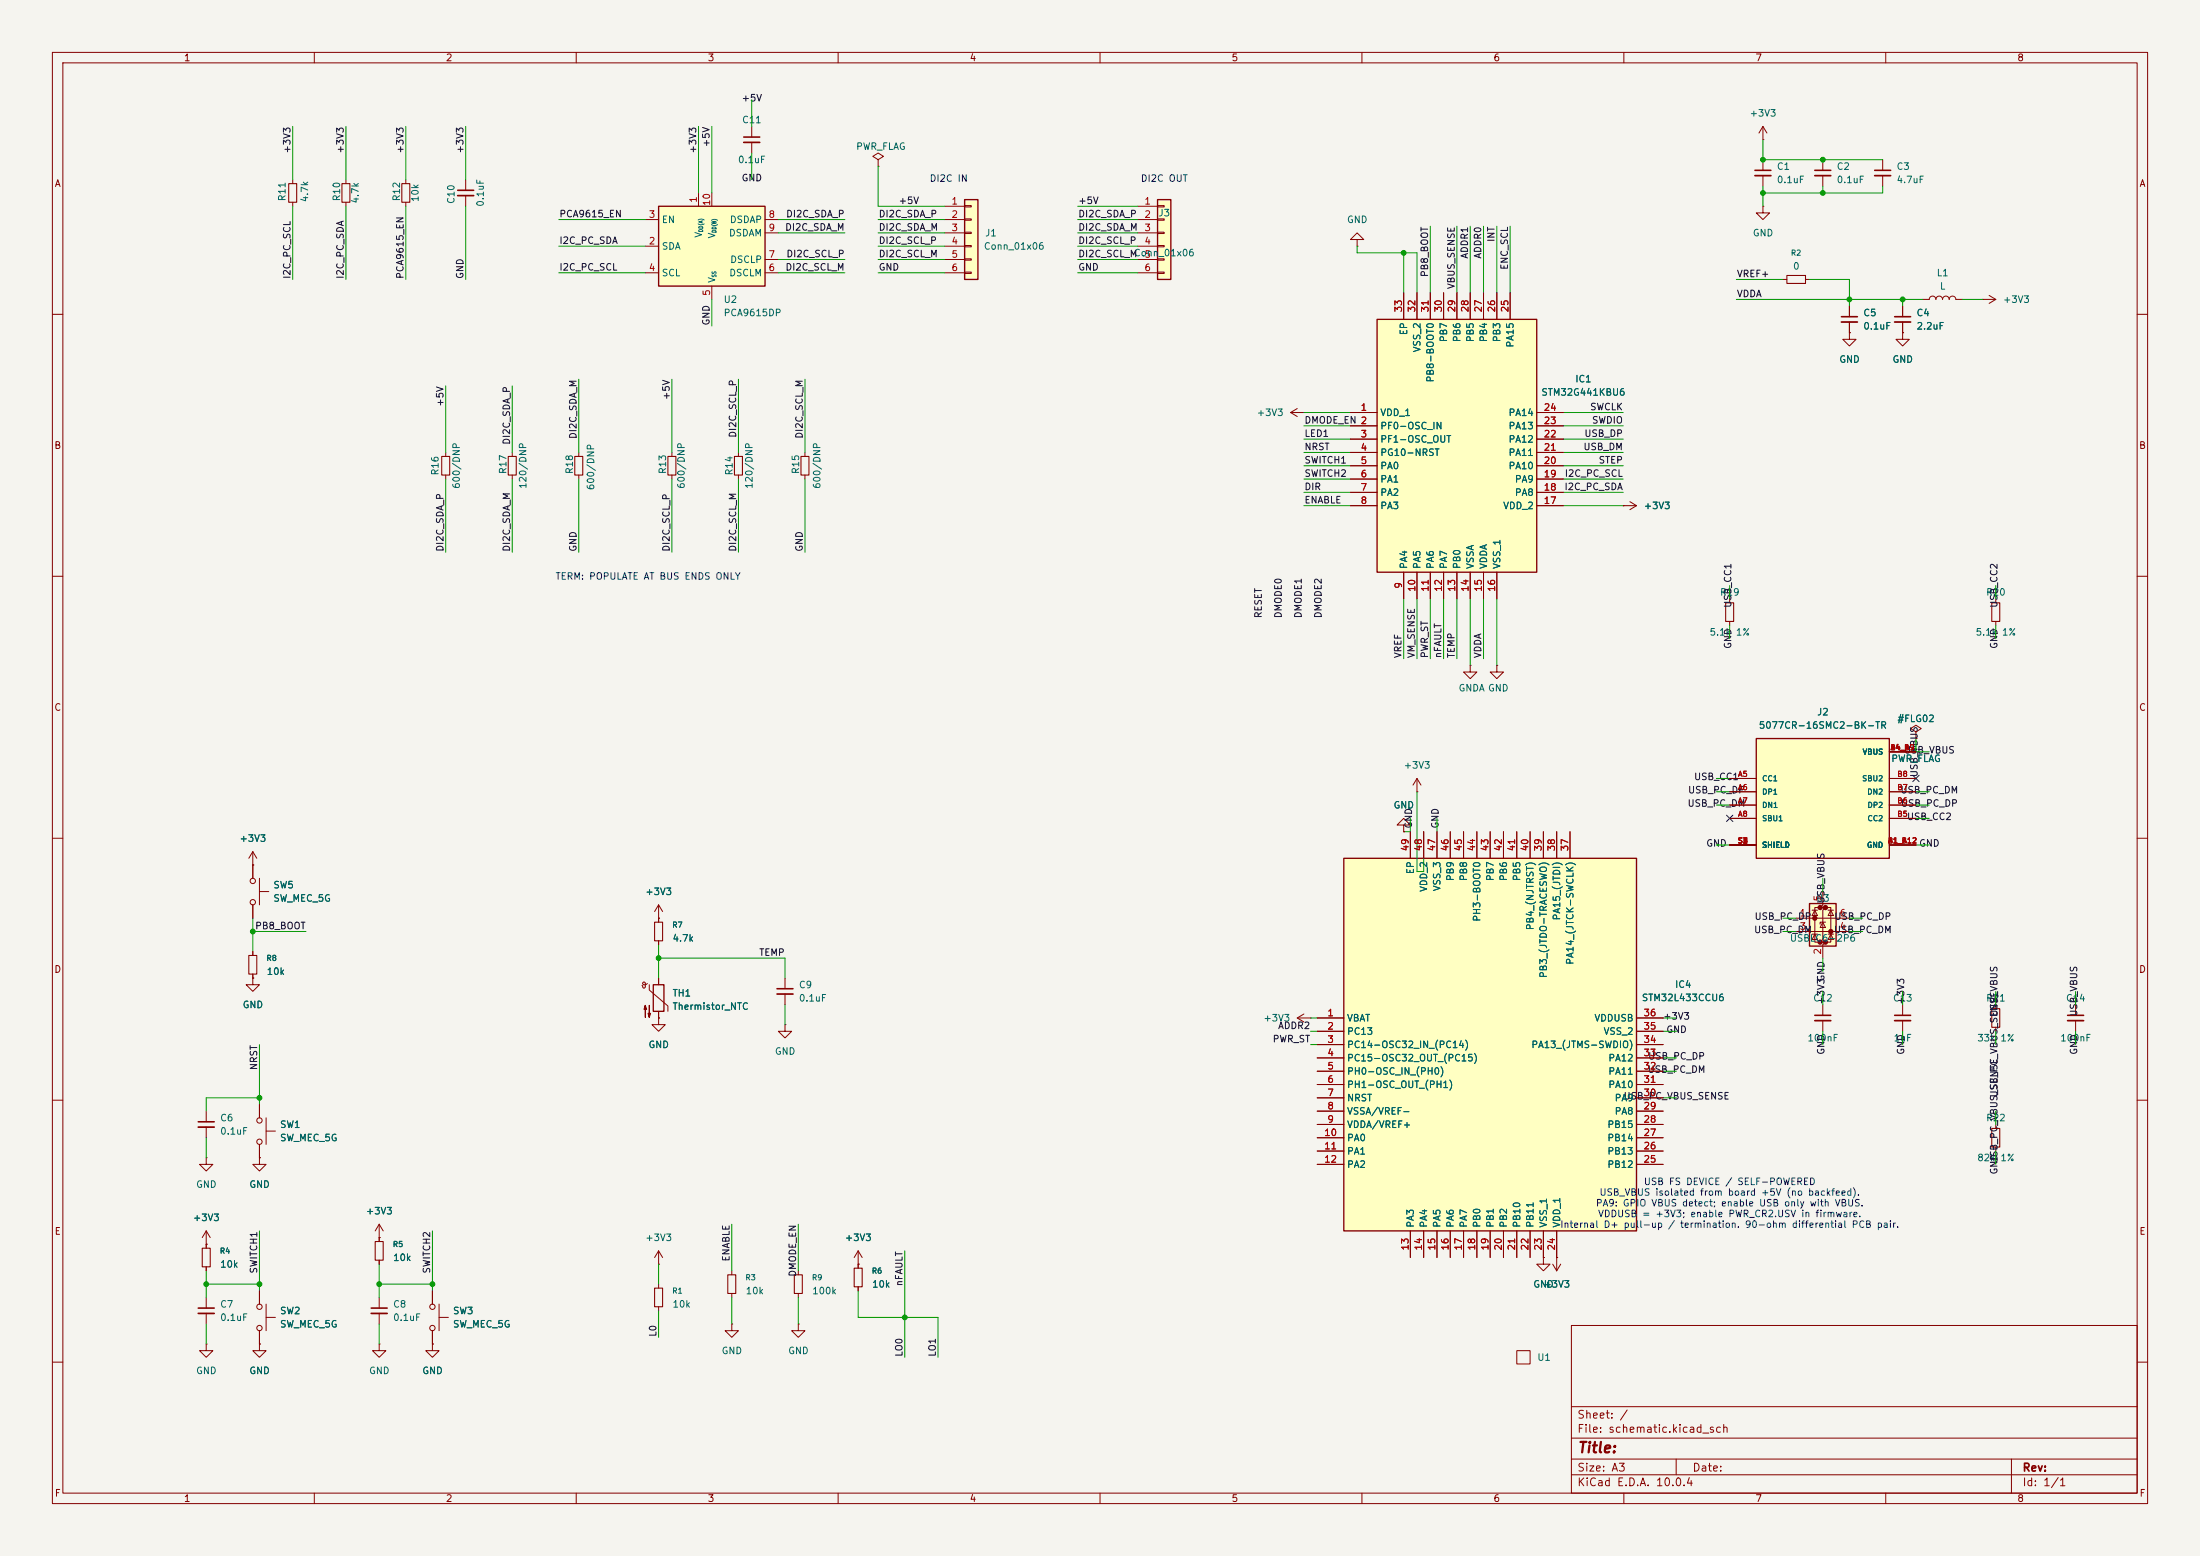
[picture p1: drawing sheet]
<svg xmlns="http://www.w3.org/2000/svg" width="420mm" height="297mm" viewBox="0 0 420 297" stroke-linecap="round" stroke-linejoin="round" font-family="sans-serif">
<path d="M0 0h420v297h-420z" fill="#f5f4ef" stroke="#f5f4ef" stroke-width=".19"/>
<g fill="none" stroke="#840000" stroke-width=".19">
<path d="M10 10h400v277h-400zM12 12h396v273h-396zM60 10v2M110 10v2M160 10v2M210 10v2M260 10v2M310 10v2M360 10v2M10 60h2M408 60h2M309.9 96.5h.1"/>
<path d="M309.9 96.5h2.5M311.1 95.8l1.3 .7M312.4 96.5l-1.3 .8M10 110h2M408 110h2M365.8 139.7l1-.6-1-.7-1.1 .7 1.1 .6v1.3M10 160h2M365.8 141h.1M408 160h2M363.2 191.8v2M363.2 194.8v2.1M10 210h2"/>
<path d="M381 214.6v.8M381 218.9v.8M408 210h2M39.4 237.5h.1M39.4 234.9l-.8 1.3M39.4 234.9l.7 1.3M39.4 234.9v2.6M72.4 236.2h.1M72.4 233.7v3.3M72.4 233.7l-.8 1.2M72.4 233.7l.8 1.2M72.4 256.5v1.3h1.3l-1.3 1.3-1.3-1.3h1.3"/>
<path d="M72.4 256.5h.1M72.4 240.5v.8M72.4 247.6v2.1M72.4 250.7v2M82.5 256.5v1.3h1.3l-1.3 1.3-1.2-1.3h1.2M82.5 256.5h.1M296.4 241.3l.8 1.3M297.2 240h.1M297.2 240v2.6M297.9 241.3l-.7 1.3M300 253h108v32h-108zM10 260h2"/>
<path d="M300 278.5h108M300 274.5h108M300 268.5h108M320 278.5v3M384 278.5v6.5M408 260h2M60 285v2M110 285v2M160 285v2M210 285v2M260 285v2M300 281.5h108"/>
<path d="M310 285v2M360 285v2"/>
</g>
<path d="M361.7 193.8h3M70.9 249.7h3" fill="none" stroke="#840000" stroke-width=".3"/>
<path d="M361.7 194.8h3M70.9 250.7h3" fill="none" stroke="#840000" stroke-width=".33"/>
<path d="M380.2 215.4h1.6v3.5h-1.6zM71.6 237h1.6v3.5h-1.6z" fill="none" stroke="#840000" stroke-width=".2"/>
<path d="M262.9 61h30.5v48.2h-30.5z" fill="#ffffc2"/>
<path d="M262.9 61h30.5v48.2h-30.5zM124.7 188h2v5h-2z" fill="none" stroke="#840000" stroke-width=".25"/>
<g fill="none" stroke="#840000" stroke-width=".19">
<path d="M259.1 45.7h1.2l-1.2-1.2-1.3 1.2h1.3v1.3M259.1 47h.1M268 55.9v5.1M270.5 55.9v5.1M273 55.9v5.1M275.6 55.9v5.1M278.1 55.9v5.1M280.7 55.9v5.1M283.2 55.9v5.1M285.7 55.9v5.1M288.3 55.9v5.1M257.8 78.7h5.1"/>
<path d="M293.4 78.7h5M153.7 86.4v.7M153.7 90.7v.7M257.8 81.3h5.1M257.8 83.8h5.1M257.8 86.4h5.1M257.8 88.9h5.1M257.8 91.4h5.1M257.8 94h5.1M257.8 96.5h5.1M293.4 81.3h5M293.4 83.8h5"/>
<path d="M293.4 86.4h5M293.4 88.9h5M293.4 91.4h5M293.4 94h5M293.4 96.5h5M268 109.2v5.1M270.5 109.2v5.1M273 109.2v5.1M275.6 109.2v5.1M278.1 109.2v5.1M280.7 109.2v5.1M283.2 109.2v5.1"/>
<path d="M285.7 109.2v5.1M125.7 175.3v.7M125.7 179.6v.7M122.6 188.1l.1 .2M123.6 187.7l-.3 .2-.4 .1-.2-.3 .1-.2 .4 .1v.8l-.3 .2-.2-.3M124 188v1l3.5 3v1M125.7 194.3v1.3h1.3l-1.3 1.3-1.2-1.3h1.2M125.7 194.3h.1M125.7 186.7v1.3M125.7 193v1.3M149.9 195.6v1.3h1.2l-1.2 1.2-1.3-1.2h1.3M149.9 195.6h.1"/>
<path d="M149.9 186.7v2M149.9 189.7v2.1M39.4 237.5v.8M125.7 238.8v2.5M125.7 238.8l-.7 1.2M125.7 238.8l.8 1.2M39.4 241.8v.8M125.7 241.3h.1"/>
</g>
<path d="M152.9 87.1h1.5v3.6h-1.5zM125 176h1.5v3.6h-1.5zM38.6 238.3h1.5v3.5h-1.5z" fill="none" stroke="#840000" stroke-width=".2"/>
<g fill="#840000" stroke="#840000" stroke-width=".19">
<path d="M123.2 191.9l.2 .8h-.5l.3-.8v2.3z"/>
<path d="M124 191.9v2.3l-.3-.8h.5l-.2 .8z"/>
</g>
<path d="M148.3 188.7h3.1" fill="none" stroke="#840000" stroke-width=".3"/>
<path d="M148.3 189.7h3.1" fill="none" stroke="#840000" stroke-width=".33"/>
<path d="M335.3 141h25.4v22.8h-25.4z" fill="#ffffc2"/>
<path d="M335.3 141h25.4v22.8h-25.4z" fill="none" stroke="#840000" stroke-width=".25"/>
<g fill="none" stroke="#840000" stroke-width=".19">
<path d="M330.2 148.6h5.1M330.2 151.1h5.1M330.2 153.7h5.1M330.2 156.2h5.1M360.7 143.5h5.1M360.7 148.6h5.1M360.7 151.1h5.1M360.7 153.7h5.1M360.7 156.2h5.1M330.2 161.3h5.1M360.7 161.3h5.1M247.6 194.3l1.3 .8"/>
<path d="M247.6 194.3h2.6M248.9 193.5l-1.3 .8M250.2 194.3h.1M348 191.8v2M348 194.8v2.1"/>
</g>
<path d="M346.5 193.8h3" fill="none" stroke="#840000" stroke-width=".3"/>
<path d="M346.5 194.8h3" fill="none" stroke="#840000" stroke-width=".33"/>
<path d="M256.5 163.8h55.9v71.1h-55.9z" fill="#ffffc2"/>
<path d="M256.5 163.8h55.9v71.1h-55.9z" fill="none" stroke="#840000" stroke-width=".25"/>
<g fill="none" stroke="#840000" stroke-width=".19">
<path d="M55.9 34.3v.8M55.9 38.6v.8M66 34.3v.8M66 38.6v.8M77.5 34.3v.8M77.5 38.6v.8M88.9 34.3v2M88.9 37.3v2.1M348 30.5v2M348 33.5v2.1M359.4 30.5v2M359.4 33.5v2.1"/>
<path d="M353.1 58.4v2.1M363.2 58.4v2.1M246.4 78.7l1.2 .8M246.4 78.7h2.5M247.6 78l-1.2 .7M248.9 78.7h.1M353.1 63.5v1.3h1.2l-1.2 1.2-1.3-1.2h1.3M353.1 63.5h.1M353.1 61.5v2M363.2 63.5v1.3h1.3l-1.3 1.2-1.3-1.2h1.3M363.2 63.5h.1M363.2 61.5v2"/>
<path d="M141 86.4v.7M141 90.7v.7M269.2 158.8v5M271.8 158.8v5M274.3 158.8v5M276.9 158.8v5M279.4 158.8v5M281.9 158.8v5M284.5 158.8v5M287 158.8v5M289.6 158.8v5M292.1 158.8v5"/>
<path d="M294.6 158.8v5M297.2 158.8v5M299.7 158.8v5M48.3 165.1h.1M48.3 162.6v5M48.3 172.7v2.6M48.3 162.6l-.8 1.2M48.3 162.6l.7 1.2M49.5 170.2h1.8M49.5 167.6v5.1M125.7 175.3h.1M125.7 172.7v2.6"/>
<path d="M125.7 172.7l-.7 1.3M125.7 172.7l.8 1.3M48.3 186.7v1.3h1.2l-1.2 1.2-1.3-1.2h1.3M48.3 186.7h.1M48.3 181.6v.8M48.3 185.9v.8M251.5 194.3h5M251.5 196.9h5M251.5 199.4h5M312.4 194.3h5.1M312.4 196.9h5.1M312.4 199.4h5.1"/>
<path d="M39.4 212.1v2M39.4 215.1v2.1M49.5 210.8v2.6M49.5 218.4v2.6M50.8 213.4v5M50.8 215.9h1.8M251.5 201.9h5M251.5 204.5h5M251.5 207h5M251.5 209.6h5M251.5 212.1h5M251.5 214.6h5"/>
<path d="M251.5 217.2h5M251.5 219.7h5M312.4 201.9h5.1M312.4 204.5h5.1M312.4 207h5.1M312.4 209.6h5.1M312.4 212.1h5.1M312.4 214.6h5.1M312.4 217.2h5.1M312.4 219.7h5.1M49.5 221v1.2h1.3l-1.3 1.3-1.2-1.3h1.2M49.5 221h.1"/>
<path d="M163.8 238.8l-.7 1.2M163.8 238.8l.8 1.2M163.8 238.8v3.3M251.5 222.2h5M269.2 234.9v5.1M271.8 234.9v5.1M274.3 234.9v5.1M276.9 234.9v5.1M279.4 234.9v5.1M281.9 234.9v5.1M284.5 234.9v5.1M287 234.9v5.1"/>
<path d="M289.6 234.9v5.1M292.1 234.9v5.1M294.6 234.9v5.1M297.2 234.9v5.1M312.4 222.2h5.1M49.5 246.4v2.5M49.5 254v2.5M50.8 251.5h1.8M50.8 248.9v5.1M125.7 245.1v.8M125.7 249.4v.8M139.7 242.6v.7"/>
<path d="M139.7 246.9v.7M152.4 252.7v1.3h1.3l-1.3 1.3-1.3-1.3h1.3M152.4 252.7h.1M152.4 242.6v.7M152.4 246.9v.7M163.8 241.3h.1M163.8 245.6v.8"/>
<circle cx="48.3" cy="168.1" r=".51"/>
<circle cx="48.3" cy="172.2" r=".51"/>
<circle cx="49.5" cy="213.9" r=".51"/>
<circle cx="49.5" cy="217.9" r=".51"/>
<circle cx="49.5" cy="253.5" r=".51"/>
<circle cx="49.5" cy="249.4" r=".51"/>
</g>
<path d="M55.1 35.1h1.5v3.5h-1.5zM65.3 35.1h1.5v3.5h-1.5zM76.7 35.1h1.5v3.5h-1.5zM140.2 87.1h1.5v3.6h-1.5zM47.5 182.4h1.5v3.5h-1.5zM125 245.9h1.5v3.5h-1.5zM138.9 243.3h1.6v3.6h-1.6zM151.6 243.3h1.6v3.6h-1.6zM163.1 242.1h1.5v3.5h-1.5z" fill="none" stroke="#840000" stroke-width=".2"/>
<path d="M87.4 36.3h3M346.5 32.5h3M357.9 32.5h3M351.5 60.5h3.1M361.7 60.5h3M37.8 214.1h3.1" fill="none" stroke="#840000" stroke-width=".3"/>
<path d="M87.4 37.3h3M346.5 33.5h3M357.9 33.5h3M351.5 61.5h3.1M361.7 61.5h3M37.8 215.1h3.1" fill="none" stroke="#840000" stroke-width=".33"/>
<path d="M125.7 39.4h20.3v15.2h-20.3z" fill="#ffffc2"/>
<path d="M125.7 39.4h20.3v15.2h-20.3z" fill="none" stroke="#840000" stroke-width=".25"/>
<path d="M133.3 36.8v2.6M135.9 36.8v2.6M123.2 47h2.5M123.2 41.9h2.5M123.2 52.1h2.5M135.9 54.6v2.6M146 41.9h2.6M146 52.1h2.6M146 49.5h2.6M146 44.5h2.6M39.4 221v1.2h1.2l-1.2 1.3-1.3-1.3h1.3M39.4 221h.1" fill="none" stroke="#840000" stroke-width=".19"/>
<path d="M184.1 38.1h2.6v15.2h-2.6z" fill="#ffffc2"/>
<path d="M184.1 38.1h2.6v15.2h-2.6z" fill="none" stroke="#840000" stroke-width=".25"/>
<g fill="none" stroke="#840000" stroke-width=".19">
<path d="M143.5 24.1v2.1M143.5 27.2v2M167.6 30.5l1.1-.7-1.1-.6-1 .6 1 .7v1.3M167.6 31.8h.1M180.3 39.4h3.8M184.1 39.2h1.3v.3h-1.3zM336.5 26.7h.1M336.5 39.4v1.2h1.3l-1.3 1.3-1.2-1.3h1.2M336.5 39.4h.1M336.5 24.1v2.6M336.5 30.5v2M336.5 33.5v2.1"/>
<path d="M336.5 24.1l-.7 1.3M336.5 24.1l.8 1.3M180.3 41.9h3.8M180.3 44.5h3.8M180.3 47h3.8M180.3 49.5h3.8M180.3 52.1h3.8M184.1 41.8h1.3v.2h-1.3zM184.1 44.3h1.3v.3h-1.3zM184.1 46.9h1.3v.2h-1.3zM184.1 49.4h1.3v.3h-1.3zM184.1 51.9h1.3v.3h-1.3z"/>
<path d="M340.4 53.3h.7M344.7 53.3h.7M85.1 86.4v.7M85.1 90.7v.7M110.5 86.4v.7M110.5 90.7v.7M330.2 114.3v.8M330.2 118.6v.8M381 114.3v.8M381 118.6v.8M280.7 127v1.3h1.2l-1.2 1.2-1.3-1.2h1.3M280.7 127h.1"/>
<path d="M285.7 127v1.3h1.3l-1.3 1.2-1.2-1.2h1.2M285.7 127h.1M268 157.5h1.2l-1.2-1.3-1.3 1.3h1.3v1.3M268 158.8h.1M270.5 151.1h.1M270.5 148.6l-.8 1.3M270.5 148.6l.8 1.3M270.5 148.6v2.5M39.4 256.5v1.3h1.2l-1.2 1.3-1.3-1.3h1.3M39.4 256.5h.1M139.7 252.7v1.3h1.3l-1.3 1.3-1.3-1.3h1.3M139.7 252.7h.1"/>
</g>
<path d="M142 26.2h3M335 32.5h3.1" fill="none" stroke="#840000" stroke-width=".3"/>
<path d="M142 27.2h3M335 33.5h3.1" fill="none" stroke="#840000" stroke-width=".33"/>
<path d="M341.1 52.6h3.6v1.5h-3.6zM84.3 87.1h1.6v3.6h-1.6zM109.7 87.1h1.6v3.6h-1.6zM329.4 115.1h1.6v3.5h-1.6zM380.2 115.1h1.6v3.5h-1.6z" fill="none" stroke="#840000" stroke-width=".2"/>
<path d="M221 38.1h2.5v15.2h-2.5z" fill="#ffffc2"/>
<path d="M221 38.1h2.5v15.2h-2.5z" fill="none" stroke="#840000" stroke-width=".25"/>
<g fill="none" stroke="#840000" stroke-width=".19">
<path d="M217.2 39.4h3.8M221 39.2h1.2v.3h-1.2zM217.2 41.9h3.8M217.2 44.5h3.8M217.2 47h3.8M217.2 49.5h3.8M217.2 52.1h3.8M221 41.8h1.2v.2h-1.2zM221 44.3h1.2v.3h-1.2zM221 46.9h1.2v.2h-1.2zM221 49.4h1.2v.3h-1.2zM221 51.9h1.2v.3h-1.2z"/>
<path d="M367 57.2h1.3a.64 .64 0 0 1 .6-.7 .64 .64 0 0 1 .7 .7 .64 .64 0 0 1 .6-.7 .64 .64 0 0 1 .6 .7 .64 .64 0 0 1 .7-.7 .64 .64 0 0 1 .6 .7 .64 .64 0 0 1 .6-.7 .64 .64 0 0 1 .7 .7h1.2M128.3 86.4v.7M128.3 90.7v.7"/>
</g>
<path d="M127.5 87.1h1.5v3.6h-1.5z" fill="none" stroke="#840000" stroke-width=".2"/>
<path d="M345.4 172.5h5.1v8.1h-5.1z" fill="#ffffc2"/>
<g fill="#840000" stroke="#840000" stroke-width=".51">
<circle cx="346.5" cy="175.3" r=".25"/>
<circle cx="347.5" cy="173.2" r=".25"/>
<circle cx="347.5" cy="179.8" r=".25"/>
<circle cx="348.5" cy="173.2" r=".25"/>
<circle cx="348.5" cy="179.8" r=".25"/>
<circle cx="349.5" cy="177.8" r=".25"/>
</g>
<g fill="none" stroke="#840000" stroke-width=".19">
<path d="M268 55.9v5.1M270.5 55.9v5.1M273 55.9v5.1M275.6 55.9v5.1M278.1 55.9v5.1M280.7 55.9v5.1M283.2 55.9v5.1M285.7 55.9v5.1M288.3 55.9v5.1M353.1 58.4v2.1M363.2 58.4v2.1M378.5 57.2h.1"/>
<path d="M378.5 57.2h2.5M379.7 56.4l1.3 .8M381 57.2l-1.3 .7M257.8 78.7h5.1M293.4 78.7h5M353.1 63.5h.1M353.1 61.5v2M363.2 63.5h.1M363.2 61.5v2M97.8 86.4v.7M97.8 90.7v.7M257.8 81.3h5.1"/>
<path d="M257.8 83.8h5.1M257.8 86.4h5.1M257.8 88.9h5.1M257.8 91.4h5.1M257.8 94h5.1M257.8 96.5h5.1M293.4 81.3h5M293.4 83.8h5M293.4 86.4h5M293.4 88.9h5M293.4 91.4h5M293.4 94h5"/>
<path d="M293.4 96.5h5M309.9 96.5h.1M268 109.2v5.1M270.5 109.2v5.1M273 109.2v5.1M275.6 109.2v5.1M278.1 109.2v5.1M280.7 109.2v5.1M283.2 109.2v5.1M285.7 109.2v5.1M268 158.8h.1M269.2 158.8v5"/>
<path d="M271.8 158.8v5M274.3 158.8v5M276.9 158.8v5M279.4 158.8v5M281.9 158.8v5M284.5 158.8v5M287 158.8v5M289.6 158.8v5M292.1 158.8v5M294.6 158.8v5M297.2 158.8v5M299.7 158.8v5"/>
<path d="M330.2 148.6h5.1M330.2 151.1h5.1M330.2 153.7h5.1M330.2 156.2h5.1M360.7 143.5h5.1M360.7 148.6h5.1M360.7 151.1h5.1M360.7 153.7h5.1M360.7 156.2h5.1M365.8 141h.1M48.3 165.1h.1M48.3 165.1v2.5"/>
<path d="M48.3 172.7v2.6M125.7 175.3h.1M125.7 175.3v.7M125.7 179.6v.7M330.2 161.3h5.1M342.9 175.3h10.2M342.9 177.8h10.2M345.9 178.3h1.1M345.9 173.7h1.1M346.5 173.7l.5 1.1h-1.1zM346.5 178.3l.5 1h-1.1zM347.5 173.2h-1v6.6h1"/>
<path d="M348 170.2v2.5l-.5 .5h1l-.5 .5v5.6l-.5 .5h1l-.5 .5v2.6M348 176l.5 1h-1zM348.5 176h-1v.4M348.5 173.2h1v6.6h-1M349 178.3h1M349 173.7h1M349.5 173.7l.5 1.1h-1zM349.5 178.3l.5 1h-1zM360.7 161.3h5.1M48.3 186.7h.1M48.3 181.6v.8M48.3 185.9v.8"/>
<path d="M125.7 194.3h.1M125.7 186.7v1.3M125.7 193v1.3M251.5 194.3h5M251.5 196.9h5M251.5 199.4h5M312.4 194.3h5.1M312.4 196.9h5.1M312.4 199.4h5.1M381 191.8v.7M381 196.1v.8M396.2 191.8v2"/>
<path d="M396.2 194.8v2.1M49.5 210.8v2.6M49.5 218.4v2.6M251.5 201.9h5M251.5 204.5h5M251.5 207h5M251.5 209.6h5M251.5 212.1h5M251.5 214.6h5M251.5 217.2h5M251.5 219.7h5M312.4 201.9h5.1"/>
<path d="M312.4 204.5h5.1M312.4 207h5.1M312.4 209.6h5.1M312.4 212.1h5.1M312.4 214.6h5.1M312.4 217.2h5.1M312.4 219.7h5.1M39.4 237.5h.1M39.4 237.5v.8M49.5 221h.1M72.4 236.2h.1M72.4 236.2v.8"/>
<path d="M251.5 222.2h5M269.2 234.9v5.1M271.8 234.9v5.1M274.3 234.9v5.1M276.9 234.9v5.1M279.4 234.9v5.1M281.9 234.9v5.1M284.5 234.9v5.1M287 234.9v5.1M289.6 234.9v5.1M292.1 234.9v5.1M294.6 234.9v5.1"/>
<path d="M297.2 234.9v5.1M312.4 222.2h5.1M39.4 241.8v.8M39.4 247.6v2.1M39.4 250.7v2M49.5 256.5v1.3h1.3l-1.3 1.3-1.2-1.3h1.2M49.5 256.5h.1M49.5 246.4v2.5M49.5 254v2.5M72.4 240.5v.8M82.5 256.5h.1M82.5 246.4v2.5"/>
<path d="M82.5 254v2.5M83.8 251.5h1.8M83.8 248.9v5.1M163.8 241.3h.1M163.8 241.3v.8M163.8 245.6v.8M289.6 257.8h2.5v2.5h-2.5zM294.6 240v1.3h1.3l-1.3 1.3-1.2-1.3h1.2M294.6 240h.1M297.2 240h.1"/>
<circle cx="82.6" cy="253.5" r=".51"/>
<circle cx="82.6" cy="249.4" r=".51"/>
</g>
<path d="M345.4 172.5h5.1v8.1h-5.1z" fill="none" stroke="#840000" stroke-width=".25"/>
<path d="M394.7 193.8h3.1M37.8 249.7h3.1" fill="none" stroke="#840000" stroke-width=".3"/>
<path d="M394.7 194.8h3.1M37.8 250.7h3.1" fill="none" stroke="#840000" stroke-width=".33"/>
<path d="M97 87.1h1.6v3.6h-1.6zM380.2 192.5h1.6v3.6h-1.6z" fill="none" stroke="#840000" stroke-width=".2"/>
<g fill="none" stroke="#009600" stroke-width=".19">
<path d="M143.5 19.1v5M55.9 24.1v10.2M55.9 39.4v13.9M66 24.1v10.2M66 39.4v13.9M77.5 24.1v10.2M77.5 39.4v13.9M88.9 24.1v10.2M88.9 39.4v13.9M133.3 24.1v12.7M135.9 24.1v12.7M143.5 29.2v5.1"/>
<path d="M167.6 31.8v7.6h12.7M205.7 39.4h11.5M336.5 26.7v3.8h22.9M336.5 35.6v3.8M348 35.6v1.2M359.4 35.6v1.2h-22.9M106.7 52.1h16.5M106.7 41.9h16.5M106.7 47h16.5M135.9 57.2v5M148.6 52.1h12.7M148.6 41.9h12.7"/>
<path d="M148.6 44.5h12.7M148.6 49.5h12.7M167.6 52.1h12.7M167.6 41.9h12.7M167.6 47h12.7M167.6 44.5h12.7M167.6 49.5h12.7M205.7 52.1h11.5M205.7 41.9h11.5M205.7 47h11.5M205.7 44.5h11.5M205.7 49.5h11.5"/>
<path d="M259.1 47v1.3h11.4v7.6M268 48.3v7.6M273 43.2v12.7M278.1 43.2v12.7M280.7 43.2v12.7M283.2 43.2v12.7M285.7 43.2v12.7M288.3 43.2v12.7M331.5 57.2h35.5M331.5 53.3h8.9M345.4 53.3h7.7v5.1M363.2 57.2v1.2"/>
<path d="M374.6 57.2h3.9M85.1 73.7v12.7M97.8 73.7v12.7M110.5 72.4v14M128.3 72.4v14M141 72.4v14M153.7 72.4v14M248.9 78.7h8.9M298.4 78.7h11.5M85.1 91.4v14M97.8 91.4v14M110.5 91.4v14"/>
<path d="M128.3 91.4v14M141 91.4v14M153.7 91.4v14M248.9 94h8.9M248.9 91.4h8.9M248.9 86.4h8.9M248.9 96.5h8.9M248.9 83.8h8.9M248.9 88.9h8.9M248.9 81.3h8.9M298.4 94h11.5M298.4 91.4h11.5"/>
<path d="M298.4 86.4h11.5M298.4 96.5h11.5M298.4 83.8h11.5M298.4 88.9h11.5M298.4 81.3h11.5M268 114.3v11.4M270.5 114.3v11.4M273 114.3v11.4M275.6 114.3v11.4M278.1 114.3v11.4M280.7 114.3v12.7M283.2 114.3v11.4"/>
<path d="M285.7 114.3v12.7M330.2 111.8v2.5M330.2 119.4v2.5M381 111.8v2.5M381 119.4v2.5M269.2 156.2v2.6h-1.2M270.5 151.1v15.3h1.3v-7.6M274.3 156.2v2.6M327.7 148.6h2.5M327.7 153.7h2.5M327.7 151.1h2.5M365.8 153.7h2.5"/>
<path d="M365.8 151.1h2.5M365.8 141v2.5h2.5M365.8 156.2h2.5M48.3 177.8h10.1M48.3 175.3v6.3M327.7 161.3h2.5M340.4 175.3h2.5M340.4 177.8h2.5M348 167.6v2.6M353.1 175.3h2.5M353.1 177.8h2.5M365.8 161.3h2.5"/>
<path d="M49.5 199.4v11.4M125.7 180.3v6.4M125.7 182.9h24.2v3.8M149.9 191.8v3.8M250.2 194.3h1.3M250.2 196.9h1.3M250.2 199.4h1.3M317.5 194.3h2.5M317.5 196.9h2.5M348 182.9v2.5M348 189.2v2.6M348 196.9v2.5"/>
<path d="M363.2 189.2v2.6M363.2 196.9v2.5M381 189.2v2.6M381 196.9v2.5M396.2 189.2v2.6M396.2 196.9v2.5M39.4 217.2v3.8M49.5 209.6h-10.1v2.5M317.5 201.9h2.5M317.5 204.5h2.5M317.5 209.6h2.5M381 212.1v2.5"/>
<path d="M381 219.7v2.5M49.5 234.9v11.5M82.5 234.9v11.5M139.7 233.7v8.9M152.4 233.7v8.9M172.7 238.8v20.3M39.4 242.6v5M39.4 252.7v3.8M39.4 245.1h10.1M72.4 241.3v6.3M72.4 252.7v3.8M72.4 245.1h10.1"/>
<path d="M125.7 241.3v3.8M125.7 250.2v5.1M139.7 247.6v5.1M152.4 247.6v5.1M163.8 246.4v5.1h15.3v7.6"/>
</g>
<path d="M329.6 155.6l1.2 1.2M330.8 155.6l-1.2 1.2M365.2 148l1.2 1.2M366.4 148l-1.2 1.2" fill="none" stroke="#000084" stroke-width=".19"/>
<g fill="#009600" stroke="#009600" stroke-width=".19">
<circle cx="348" cy="30.5" r=".46"/>
<circle cx="353.1" cy="57.2" r=".46"/>
<circle cx="336.5" cy="36.8" r=".46"/>
<circle cx="336.5" cy="30.5" r=".46"/>
<circle cx="348" cy="36.8" r=".46"/>
<circle cx="363.2" cy="57.2" r=".46"/>
<circle cx="49.5" cy="209.6" r=".46"/>
<circle cx="49.5" cy="245.1" r=".46"/>
<circle cx="39.4" cy="245.1" r=".46"/>
<circle cx="82.5" cy="245.1" r=".46"/>
<circle cx="72.4" cy="245.1" r=".46"/>
<circle cx="268" cy="48.3" r=".46"/>
<circle cx="172.7" cy="251.5" r=".46"/>
<circle cx="125.7" cy="182.9" r=".46"/>
<circle cx="48.3" cy="177.8" r=".46"/>
</g>
<text font-size="2" fill="#840000" x="301" y="277.8">Title:</text>
<g font-size="1.5" fill="#840000">
<text x="301" y="273.8">File: schematic.kicad_sch</text>
<text x="301" y="271.1">Sheet: /</text>
<text x="301" y="281.2">Size: A3</text>
<text x="323" y="281.2">Date:</text>
<text x="386" y="281.2">Rev:</text>
<text x="301" y="284">KiCad E.D.A. 10.0.4</text>
<text x="386" y="284">Id: 1/1</text>
</g>
<g font-size="1.3" fill="#840000">
<text x="35" y="12">1</text>
<text x="85" y="12">2</text>
<text x="135" y="12">3</text>
<text x="185" y="12">4</text>
<text x="235" y="12">5</text>
<text x="285" y="12">6</text>
<text x="335" y="12">7</text>
<text x="385" y="12">8</text>
<text x="10.3" y="36">A</text>
<text x="408.3" y="36">A</text>
<text x="10.3" y="86">B</text>
<text x="408.2" y="86">B</text>
<text x="10.3" y="136">C</text>
<text x="408.2" y="136">C</text>
<text x="10.3" y="186">D</text>
<text x="408.2" y="186">D</text>
<text x="10.3" y="236">E</text>
<text x="408.3" y="236">E</text>
<text x="10.3" y="286">F</text>
<text x="35" y="287">1</text>
<text x="85" y="287">2</text>
<text x="135" y="287">3</text>
<text x="185" y="287">4</text>
<text x="235" y="287">5</text>
<text x="285" y="287">6</text>
<text x="335" y="287">7</text>
<text x="385" y="287">8</text>
<text x="408.3" y="286">F</text>
</g>
<g font-size="1.3" fill="#0f0f0f">
<text x="141.5" y="19.7">+5V</text>
<text x="55.8" y="29.4" transform="rotate(-90 55.8 29.4)">+3V3</text>
<text x="65.9" y="29.4" transform="rotate(-90 65.9 29.4)">+3V3</text>
<text x="77.3" y="29.4" transform="rotate(-90 77.3 29.4)">+3V3</text>
<text x="88.8" y="29.4" transform="rotate(-90 88.8 29.4)">+3V3</text>
<text x="133.2" y="29.4" transform="rotate(-90 133.2 29.4)">+3V3</text>
<text x="135.8" y="28.2" transform="rotate(-90 135.8 28.2)">+5V</text>
<text x="141.5" y="34.9">GND</text>
<text x="106.7" y="41.8">PCA9615_EN</text>
<text x="150" y="41.8">DI2C_SDA_P</text>
<text x="167.6" y="41.8">DI2C_SDA_P</text>
<text x="171.4" y="39.2">+5V</text>
<text x="205.7" y="39.2">+5V</text>
<text x="205.7" y="41.8">DI2C_SDA_P</text>
<text x="106.7" y="46.9">I2C_PC_SDA</text>
<text x="149.8" y="44.3">DI2C_SDA_M</text>
<text x="167.6" y="46.9">DI2C_SCL_P</text>
<text x="167.6" y="44.3">DI2C_SDA_M</text>
<text x="205.7" y="44.3">DI2C_SDA_M</text>
<text x="205.7" y="46.9">DI2C_SCL_P</text>
<text x="285.6" y="46.3" transform="rotate(-90 285.6 46.3)">INT</text>
<text x="55.8" y="53.3" transform="rotate(-90 55.8 53.3)">I2C_PC_SCL</text>
<text x="65.9" y="53.3" transform="rotate(-90 65.9 53.3)">I2C_PC_SDA</text>
<text x="77.3" y="53.3" transform="rotate(-90 77.3 53.3)">PCA9615_EN</text>
<text x="88.8" y="53.3" transform="rotate(-90 88.8 53.3)">GND</text>
<text x="106.7" y="51.9">I2C_PC_SCL</text>
<text x="149.8" y="51.9">DI2C_SCL_M</text>
<text x="150" y="49.4">DI2C_SCL_P</text>
<text x="167.6" y="51.9">GND</text>
<text x="167.6" y="49.4">DI2C_SCL_M</text>
<text x="205.7" y="49.4">DI2C_SCL_M</text>
<text x="205.7" y="51.9">GND</text>
<text x="272.9" y="53" transform="rotate(-90 272.9 53)">PB8_BOOT</text>
<text x="280.5" y="49.5" transform="rotate(-90 280.5 49.5)">ADDR1</text>
<text x="283.1" y="49.5" transform="rotate(-90 283.1 49.5)">ADDR0</text>
<text x="288.2" y="51.6" transform="rotate(-90 288.2 51.6)">ENC_SCL</text>
<text x="331.5" y="53.2">VREF+</text>
<text x="278" y="55.3" transform="rotate(-90 278 55.3)">VBUS_SENSE</text>
<text x="331.5" y="57">VDDA</text>
<text x="135.8" y="62.2" transform="rotate(-90 135.8 62.2)">GND</text>
<text x="85" y="77.7" transform="rotate(-90 85 77.7)">+5V</text>
<text x="128.1" y="76.5" transform="rotate(-90 128.1 76.5)">+5V</text>
<text x="110.4" y="83.9" transform="rotate(-90 110.4 83.9)">DI2C_SDA_M</text>
<text x="140.8" y="83.7" transform="rotate(-90 140.8 83.7)">DI2C_SCL_P</text>
<text x="153.5" y="83.8" transform="rotate(-90 153.5 83.8)">DI2C_SCL_M</text>
<text x="248.9" y="81.2">DMODE_EN 2</text>
<text x="248.9" y="83.7">LED1</text>
<text x="302.4" y="83.7">USB_DP</text>
<text x="303.4" y="78.6">SWCLK</text>
<text x="303.8" y="81.2">SWDIO</text>
<text x="97.7" y="85" transform="rotate(-90 97.7 85)">DI2C_SDA_P</text>
<text x="248.9" y="88.8">SWITCH1</text>
<text x="248.9" y="86.2">NRST</text>
<text x="302.2" y="86.2">USB_DM</text>
<text x="305.1" y="88.8">STEP</text>
<text x="248.9" y="91.3">SWITCH2</text>
<text x="248.9" y="93.9">DIR</text>
<text x="298.5" y="93.9">I2C_PC_SDA</text>
<text x="298.6" y="91.3">I2C_PC_SCL</text>
<text x="248.9" y="96.4">ENABLE</text>
<text x="85" y="105.4" transform="rotate(-90 85 105.4)">DI2C_SDA_P</text>
<text x="97.7" y="105.4" transform="rotate(-90 97.7 105.4)">DI2C_SDA_M</text>
<text x="110.4" y="105.4" transform="rotate(-90 110.4 105.4)">GND</text>
<text x="128.1" y="105.4" transform="rotate(-90 128.1 105.4)">DI2C_SCL_P</text>
<text x="140.8" y="105.4" transform="rotate(-90 140.8 105.4)">DI2C_SCL_M</text>
<text x="153.5" y="105.4" transform="rotate(-90 153.5 105.4)">GND</text>
<text x="241.2" y="118.1" transform="rotate(-90 241.2 118.1)">RESET</text>
<text x="245" y="118.1" transform="rotate(-90 245 118.1)">DMODE0</text>
<text x="248.8" y="118.1" transform="rotate(-90 248.8 118.1)">DMODE1</text>
<text x="252.6" y="118.1" transform="rotate(-90 252.6 118.1)">DMODE2</text>
<text x="330.8" y="116.1" transform="rotate(-90 330.8 116.1)">USB_CC1</text>
<text x="381.6" y="116.1" transform="rotate(-90 381.6 116.1)">USB_CC2</text>
<text x="267.8" y="125.7" transform="rotate(-90 267.8 125.7)">VREF</text>
<text x="270.4" y="125.7" transform="rotate(-90 270.4 125.7)">VM_SENSE</text>
<text x="272.9" y="125.7" transform="rotate(-90 272.9 125.7)">PWR_ST</text>
<text x="275.5" y="125.7" transform="rotate(-90 275.5 125.7)">nFAULT</text>
<text x="278" y="125.7" transform="rotate(-90 278 125.7)">TEMP</text>
<text x="283.1" y="125.7" transform="rotate(-90 283.1 125.7)">VDDA</text>
<text x="330.8" y="124" transform="rotate(-90 330.8 124)">GND</text>
<text x="381.6" y="124" transform="rotate(-90 381.6 124)">GND</text>
<text x="323.3" y="149.2">USB_CC1</text>
<text x="363.4" y="144.1">USB_VBUS</text>
<text x="366.4" y="148.4" transform="rotate(-90 366.4 148.4)">USB_VBUS</text>
<text x="322.1" y="154.3">USB_PC_DM</text>
<text x="322.1" y="151.8">USB_PC_DP</text>
<text x="362.7" y="151.8">USB_PC_DM</text>
<text x="362.8" y="154.3">USB_PC_DP</text>
<text x="269.9" y="158.2" transform="rotate(-90 269.9 158.2)">GND</text>
<text x="274.9" y="158.2" transform="rotate(-90 274.9 158.2)">GND</text>
<text x="325.6" y="161.9">GND</text>
<text x="363.9" y="156.8">USB_CC2</text>
<text x="366.3" y="161.9">GND</text>
<text x="348.6" y="172.6" transform="rotate(-90 348.6 172.6)">USB_VBUS</text>
<text x="48.6" y="177.7">PB8_BOOT</text>
<text x="334.8" y="178.4">USB_PC_DM</text>
<text x="334.8" y="175.9">USB_PC_DP</text>
<text x="350" y="178.4">USB_PC_DM</text>
<text x="350.1" y="175.9">USB_PC_DP</text>
<text x="144.8" y="182.8">TEMP</text>
<text x="348.6" y="191.9" transform="rotate(-90 348.6 191.9)">+3V3</text>
<text x="348.6" y="187.5" transform="rotate(-90 348.6 187.5)">GND</text>
<text x="363.8" y="191.9" transform="rotate(-90 363.8 191.9)">+3V3</text>
<text x="243.9" y="196.7">ADDR2</text>
<text x="317.4" y="194.9">+3V3</text>
<text x="318" y="197.5">GND</text>
<text x="381.6" y="194.2" transform="rotate(-90 381.6 194.2)">USB_VBUS</text>
<text x="396.9" y="194.2" transform="rotate(-90 396.9 194.2)">USB_VBUS</text>
<text x="242.9" y="199.3">PWR_ST</text>
<text x="314.5" y="202.6">USB_PC_DP</text>
<text x="348.6" y="201.4" transform="rotate(-90 348.6 201.4)">GND</text>
<text x="363.8" y="201.4" transform="rotate(-90 363.8 201.4)">GND</text>
<text x="396.9" y="201.4" transform="rotate(-90 396.9 201.4)">GND</text>
<text x="49.4" y="204.4" transform="rotate(-90 49.4 204.4)">NRST</text>
<text x="314.4" y="205.1">USB_PC_DM</text>
<text x="381.6" y="209.6" transform="rotate(-90 381.6 209.6)">USB_PC_VBUS_SENSE</text>
<text x="309.8" y="210.2">USB_PC_VBUS_SENSE</text>
<text x="381.6" y="224.3" transform="rotate(-90 381.6 224.3)">GND</text>
<text x="49.4" y="243.2" transform="rotate(-90 49.4 243.2)">SWITCH1</text>
<text x="82.4" y="243.2" transform="rotate(-90 82.4 243.2)">SWITCH2</text>
<text x="139.6" y="240.9" transform="rotate(-90 139.6 240.9)">ENABLE</text>
<text x="152.3" y="243.8" transform="rotate(-90 152.3 243.8)">DMODE_EN</text>
<text x="172.6" y="245.6" transform="rotate(-90 172.6 245.6)">nFAULT</text>
<text x="125.6" y="255.3" transform="rotate(-90 125.6 255.3)">L0</text>
<text x="172.6" y="259.1" transform="rotate(-90 172.6 259.1)">LO0</text>
<text x="178.9" y="259.1" transform="rotate(-90 178.9 259.1)">LO1</text>
</g>
<g font-size="1.3" fill="#006464">
<text x="141.6" y="23.8">C11</text>
<text x="333.9" y="22.6">+3V3</text>
<text x="163.3" y="28.9">PWR_FLAG</text>
<text x="140.8" y="31.5">0.1uF</text>
<text x="339.1" y="32.7">C1</text>
<text x="339.1" y="35.3">0.1uF</text>
<text x="350.5" y="32.7">C2</text>
<text x="350.5" y="35.3">0.1uF</text>
<text x="362" y="32.7">C3</text>
<text x="362" y="35.3">4.7uF</text>
<text x="54.8" y="38.5" transform="rotate(-90 54.8 38.5)">R11</text>
<text x="59.1" y="38.7" transform="rotate(-90 59.1 38.7)">4.7k</text>
<text x="65.2" y="38.5" transform="rotate(-90 65.2 38.5)">R10</text>
<text x="68.8" y="39" transform="rotate(-90 68.8 39)">4.7k</text>
<text x="76.7" y="38.5" transform="rotate(-90 76.7 38.5)">R12</text>
<text x="80.2" y="38.7" transform="rotate(-90 80.2 38.7)">10k</text>
<text x="87.1" y="39" transform="rotate(-90 87.1 39)">C10</text>
<text x="92.7" y="39.6" transform="rotate(-90 92.7 39.6)">0.1uF</text>
<text x="221.1" y="41.6">J3</text>
<text x="126.2" y="48">SDA</text>
<text x="126.2" y="42.9">EN</text>
<text x="134.3" y="45.5" transform="rotate(-90 134.3 45.5)">V</text>
<text x="136.9" y="45.6" transform="rotate(-90 136.9 45.6)">V</text>
<text x="139" y="45.4">DSDAM</text>
<text x="139.2" y="42.9">DSDAP</text>
<text x="187.7" y="48">Conn_01x06</text>
<text x="188" y="45.4">J1</text>
<text x="257" y="42.9">GND</text>
<text x="334.5" y="45.4">GND</text>
<text x="126.2" y="53">SCL</text>
<text x="139.1" y="53">DSCLM</text>
<text x="139.3" y="50.5">DSCLP</text>
<text x="216.4" y="49.2">Conn_01x06</text>
<text x="342.2" y="51.8">0</text>
<text x="369.6" y="53">L1</text>
<text x="136.9" y="54.1" transform="rotate(-90 136.9 54.1)">V</text>
<text x="138" y="58.1">U2</text>
<text x="370.2" y="55.6">L</text>
<text x="382.3" y="58.1">+3V3</text>
<text x="138" y="60.7">PCA9615DP</text>
<text x="268.9" y="64.1" transform="rotate(-90 268.9 64.1)">EP</text>
<text x="276.6" y="65.4" transform="rotate(-90 276.6 65.4)">PB7</text>
<text x="279.1" y="65.4" transform="rotate(-90 279.1 65.4)">PB6</text>
<text x="281.6" y="65.4" transform="rotate(-90 281.6 65.4)">PB5</text>
<text x="284.2" y="65.4" transform="rotate(-90 284.2 65.4)">PB4</text>
<text x="286.7" y="65.4" transform="rotate(-90 286.7 65.4)">PB3</text>
<text x="355.6" y="60.7">C5</text>
<text x="355.6" y="63.2">0.1uF</text>
<text x="365.8" y="60.7">C4</text>
<text x="365.8" y="63.2">2.2uF</text>
<text x="271.5" y="67.4" transform="rotate(-90 271.5 67.4)">VSS_2</text>
<text x="289.3" y="66.4" transform="rotate(-90 289.3 66.4)">PA15</text>
<text x="351" y="69.6">GND</text>
<text x="361.2" y="69.6">GND</text>
<text x="274" y="73.1" transform="rotate(-90 274 73.1)">PB8-BOOT0</text>
<text x="294.1" y="75.8">STM32G441KBU6</text>
<text x="300.6" y="73.3">IC1</text>
<text x="239.8" y="79.7">+3V3</text>
<text x="263.4" y="79.7">VDD_1</text>
<text x="263.4" y="82.3">PF0-OSC_IN</text>
<text x="287.9" y="82.3">PA13</text>
<text x="287.9" y="79.7">PA14</text>
<text x="263.4" y="84.8">PF1-OSC_OUT</text>
<text x="263.4" y="87.3">PG10-NRST</text>
<text x="263.4" y="89.9">PA0</text>
<text x="287.9" y="89.9">PA10</text>
<text x="287.9" y="87.3">PA11</text>
<text x="287.9" y="84.8">PA12</text>
<text x="84" y="90.8" transform="rotate(-90 84 90.8)">R16</text>
<text x="88.1" y="93.4" transform="rotate(-90 88.1 93.4)">600/DNP</text>
<text x="97" y="90.6" transform="rotate(-90 97 90.6)">R17</text>
<text x="100.8" y="93.4" transform="rotate(-90 100.8 93.4)">120/DNP</text>
<text x="109.7" y="90.6" transform="rotate(-90 109.7 90.6)">R18</text>
<text x="113.7" y="93.7" transform="rotate(-90 113.7 93.7)">600/DNP</text>
<text x="127.5" y="90.6" transform="rotate(-90 127.5 90.6)">R13</text>
<text x="131" y="93.4" transform="rotate(-90 131 93.4)">600/DNP</text>
<text x="140.2" y="90.8" transform="rotate(-90 140.2 90.8)">R14</text>
<text x="144" y="93.4" transform="rotate(-90 144 93.4)">120/DNP</text>
<text x="152.9" y="90.6" transform="rotate(-90 152.9 90.6)">R15</text>
<text x="156.9" y="93.4" transform="rotate(-90 156.9 93.4)">600/DNP</text>
<text x="263.4" y="92.4">PA1</text>
<text x="263.4" y="95">PA2</text>
<text x="289.1" y="95">PA8</text>
<text x="289.1" y="92.4">PA9</text>
<text x="263.4" y="97.5">PA3</text>
<text x="286.9" y="97.5">VDD_2</text>
<text x="313.7" y="97.5">+3V3</text>
<text x="268.9" y="108.7" transform="rotate(-90 268.9 108.7)">PA4</text>
<text x="271.5" y="108.7" transform="rotate(-90 271.5 108.7)">PA5</text>
<text x="274" y="108.7" transform="rotate(-90 274 108.7)">PA6</text>
<text x="276.6" y="108.7" transform="rotate(-90 276.6 108.7)">PA7</text>
<text x="279.1" y="108.7" transform="rotate(-90 279.1 108.7)">PB0</text>
<text x="281.6" y="108.7" transform="rotate(-90 281.6 108.7)">VSSA</text>
<text x="284.2" y="108.7" transform="rotate(-90 284.2 108.7)">VDDA</text>
<text x="286.7" y="108.7" transform="rotate(-90 286.7 108.7)">VSS_1</text>
<text x="328.3" y="114">R19</text>
<text x="379.1" y="114">R20</text>
<text x="326.3" y="121.6">5.1k</text>
<text x="331.3" y="121.6">1%</text>
<text x="377.1" y="121.6">5.1k</text>
<text x="382.1" y="121.6">1%</text>
<text x="278.3" y="132.3">GNDA GND</text>
<text x="346.8" y="136.9">J2</text>
<text x="335.7" y="139.4">5077CR-16SMC2-BK-TR</text>
<text x="362.1" y="138.1">#FLG02</text>
<text x="267.9" y="147">+3V3</text>
<text x="360.9" y="145.8">PWR_FLAG</text>
<text x="265.9" y="154.6">GND</text>
<text x="45.6" y="161">+3V3</text>
<text x="270.2" y="167" transform="rotate(-90 270.2 167)">EP</text>
<text x="52.1" y="169.9">SW5</text>
<text x="52.1" y="172.4">SW_MEC_5G</text>
<text x="123.1" y="171.2">+3V3</text>
<text x="272.8" y="170.3" transform="rotate(-90 272.8 170.3)">VDD_2</text>
<text x="275.3" y="170.2" transform="rotate(-90 275.3 170.2)">VSS_3</text>
<text x="277.8" y="168.3" transform="rotate(-90 277.8 168.3)">PB9</text>
<text x="280.4" y="168.3" transform="rotate(-90 280.4 168.3)">PB8</text>
<text x="285.5" y="168.3" transform="rotate(-90 285.5 168.3)">PB7</text>
<text x="288" y="168.3" transform="rotate(-90 288 168.3)">PB6</text>
<text x="290.5" y="168.3" transform="rotate(-90 290.5 168.3)">PB5</text>
<text x="346.6" y="172.4">U3</text>
<text x="282.9" y="176" transform="rotate(-90 282.9 176)">PH3-BOOT0</text>
<text x="293.1" y="177.7" transform="rotate(-90 293.1 177.7)">PB4_(NJTRST)</text>
<text x="298.2" y="175.8" transform="rotate(-90 298.2 175.8)">PA15_(JTDI)</text>
<text x="128.3" y="180">4.7k</text>
<text x="300.7" y="184.3" transform="rotate(-90 300.7 184.3)">PA14_(JTCK-SWCLK)</text>
<text x="341.6" y="180">USBLC6-2P6</text>
<text x="50.8" y="186.4">10k</text>
<text x="128.3" y="190.5">TH1</text>
<text x="152.4" y="188.9">C9</text>
<text x="152.4" y="191.5">0.1uF</text>
<text x="295.6" y="186.8" transform="rotate(-90 295.6 186.8)">PB3_(JTDO-TRACESWO)</text>
<text x="313.3" y="191.4">STM32L433CCU6</text>
<text x="319.7" y="188.9">IC4</text>
<text x="346" y="191.5">C12</text>
<text x="361.3" y="191.5">C13</text>
<text x="379.1" y="191.5">R21</text>
<text x="394.3" y="191.5">C14</text>
<text x="46.2" y="192.7">GND</text>
<text x="128.3" y="193.1">Thermistor_NTC</text>
<text x="241.1" y="195.3">+3V3</text>
<text x="257" y="195.3">VBAT</text>
<text x="257" y="197.8">PC13</text>
<text x="304.3" y="195.3">VDDUSB</text>
<text x="306" y="197.8">VSS_2</text>
<text x="123.7" y="200.4">GND</text>
<text x="147.8" y="201.6">GND</text>
<text x="257" y="200.4">PC14-OSC32_IN_(PC14)</text>
<text x="257" y="202.9">PC15-OSC32_OUT_(PC15)</text>
<text x="292.2" y="200.4">PA13_(JTMS-SWDIO)</text>
<text x="306.9" y="202.9">PA12</text>
<text x="344.9" y="199.1">100nF</text>
<text x="361.4" y="199.1">1uF</text>
<text x="377.4" y="199.1">33k</text>
<text x="381.8" y="199.1">1%</text>
<text x="393.2" y="199.1">100nF</text>
<text x="257" y="205.4">PH0-OSC_IN_(PH0)</text>
<text x="257" y="208">PH1-OSC_OUT_(PH1)</text>
<text x="306.9" y="208">PA10</text>
<text x="306.9" y="205.4">PA11</text>
<text x="41.9" y="214.3">C6</text>
<text x="53.3" y="215.6">SW1</text>
<text x="257" y="210.5">NRST</text>
<text x="257" y="213.1">VSSA/VREF-</text>
<text x="257" y="215.6">VDDA/VREF+</text>
<text x="306.7" y="215.6">PB15</text>
<text x="308.1" y="213.1">PA8</text>
<text x="308.1" y="210.5">PA9</text>
<text x="379.1" y="214.3">R22</text>
<text x="41.9" y="216.9">0.1uF</text>
<text x="53.3" y="218.1">SW_MEC_5G</text>
<text x="257" y="218.1">PA0</text>
<text x="257" y="220.7">PA1</text>
<text x="306.7" y="220.7">PB13</text>
<text x="306.7" y="218.1">PB14</text>
<text x="377.4" y="222">82k</text>
<text x="381.8" y="222">1%</text>
<text x="37.3" y="227">GND</text>
<text x="47.5" y="227">GND</text>
<text x="257" y="223.2">PA2</text>
<text x="306.7" y="223.2">PB12</text>
<text x="36.7" y="233.4">+3V3</text>
<text x="69.7" y="232.1">+3V3</text>
<text x="123.1" y="237.2">+3V3</text>
<text x="161.2" y="237.2">+3V3</text>
<text x="270.2" y="234.4" transform="rotate(-90 270.2 234.4)">PA3</text>
<text x="272.8" y="234.4" transform="rotate(-90 272.8 234.4)">PA4</text>
<text x="275.3" y="234.4" transform="rotate(-90 275.3 234.4)">PA5</text>
<text x="277.8" y="234.4" transform="rotate(-90 277.8 234.4)">PA6</text>
<text x="280.4" y="234.4" transform="rotate(-90 280.4 234.4)">PA7</text>
<text x="282.9" y="234.4" transform="rotate(-90 282.9 234.4)">PB0</text>
<text x="285.5" y="234.4" transform="rotate(-90 285.5 234.4)">PB1</text>
<text x="288" y="234.4" transform="rotate(-90 288 234.4)">PB2</text>
<text x="290.5" y="234.4" transform="rotate(-90 290.5 234.4)">PB10</text>
<text x="293.1" y="234.4" transform="rotate(-90 293.1 234.4)">PB11</text>
<text x="295.6" y="234.4" transform="rotate(-90 295.6 234.4)">VSS_1</text>
<text x="298.2" y="234.4" transform="rotate(-90 298.2 234.4)">VDD_1</text>
<text x="41.9" y="242.3">10k</text>
<text x="74.9" y="241">10k</text>
<text x="41.9" y="249.9">C7</text>
<text x="53.3" y="251.2">SW2</text>
<text x="74.9" y="249.9">C8</text>
<text x="86.4" y="251.2">SW3</text>
<text x="128.3" y="249.9">10k</text>
<text x="142.2" y="247.4">10k</text>
<text x="154.9" y="247.4">100k</text>
<text x="166.4" y="246.1">10k</text>
<text x="292.6" y="246.1">GND</text>
<text x="294.5" y="246.1">+3V3</text>
<text x="41.9" y="252.4">0.1uF</text>
<text x="53.3" y="253.7">SW_MEC_5G</text>
<text x="74.9" y="252.4">0.1uF</text>
<text x="86.4" y="253.7">SW_MEC_5G</text>
<text x="37.3" y="262.6">GND</text>
<text x="47.5" y="262.6">GND</text>
<text x="70.4" y="262.6">GND</text>
<text x="80.5" y="262.6">GND</text>
<text x="137.7" y="258.8">GND</text>
<text x="150.4" y="258.8">GND</text>
<text x="293.4" y="260.1">U1</text>
</g>
<g font-size="1.3" fill="#0000c2">
<text x="177.4" y="35">DI2C IN</text>
<text x="217.7" y="35">DI2C OUT</text>
<text x="105.9" y="111">TERM: POPULATE AT BUS ENDS ONLY</text>
<text x="313.7" y="226.5">USB FS DEVICE / SELF-POWERED</text>
<text x="304.5" y="230.6">PA9: GPIO VBUS detect; enable USB only with VBUS.</text>
<text x="305" y="232.6">VDDUSB</text>
<text x="305.2" y="228.5">USB_VBUS isolated from board +5V (no backfeed).</text>
<text x="313.4" y="232.6">= +3V3; enable PWR_CR2.USV in firmware.</text>
<text x="297.7" y="234.7">Internal D+ pull-up / termination. 90-ohm differential PCB pair.</text>
</g>
<g font-size="1.3" fill="#a90000">
<text x="123.8" y="41.9">3</text>
<text x="133.3" y="38.8" transform="rotate(-90 133.3 38.8)">1</text>
<text x="135.9" y="39.4" transform="rotate(-90 135.9 39.4)">10</text>
<text x="146.6" y="41.9">8</text>
<text x="181.5" y="39.3">1</text>
<text x="181.5" y="41.9">2</text>
<text x="218.4" y="39.3">1</text>
<text x="218.4" y="41.9">2</text>
<text x="123.8" y="47">2</text>
<text x="146.6" y="44.4">9</text>
<text x="181.5" y="44.4">3</text>
<text x="181.5" y="47">4</text>
<text x="218.4" y="44.4">3</text>
<text x="218.4" y="47">4</text>
<text x="123.8" y="52">4</text>
<text x="146.6" y="52">6</text>
<text x="146.6" y="49.5">7</text>
<text x="181.5" y="49.5">5</text>
<text x="181.5" y="52">6</text>
<text x="218.4" y="49.5">5</text>
<text x="218.4" y="52">6</text>
<text x="135.9" y="56.6" transform="rotate(-90 135.9 56.6)">5</text>
<text x="267.9" y="59.7" transform="rotate(-90 267.9 59.7)">33</text>
<text x="270.5" y="59.7" transform="rotate(-90 270.5 59.7)">32</text>
<text x="273" y="59.7" transform="rotate(-90 273 59.7)">31</text>
<text x="275.6" y="59.7" transform="rotate(-90 275.6 59.7)">30</text>
<text x="278.1" y="59.7" transform="rotate(-90 278.1 59.7)">29</text>
<text x="280.6" y="59.7" transform="rotate(-90 280.6 59.7)">28</text>
<text x="283.2" y="59.7" transform="rotate(-90 283.2 59.7)">27</text>
<text x="285.7" y="59.7" transform="rotate(-90 285.7 59.7)">26</text>
<text x="288.3" y="59.7" transform="rotate(-90 288.3 59.7)">25</text>
<text x="259.6" y="78.7">1</text>
<text x="259.6" y="83.8">3</text>
<text x="259.6" y="81.3">2</text>
<text x="294.6" y="83.8">22</text>
<text x="294.6" y="81.3">23</text>
<text x="294.6" y="78.7">24</text>
<text x="259.6" y="86.3">4</text>
<text x="259.6" y="88.9">5</text>
<text x="294.6" y="88.9">20</text>
<text x="294.6" y="86.3">21</text>
<text x="259.6" y="91.4">6</text>
<text x="259.6" y="94">7</text>
<text x="294.6" y="94">18</text>
<text x="294.6" y="91.4">19</text>
<text x="259.6" y="96.5">8</text>
<text x="294.6" y="96.5">17</text>
<text x="267.9" y="112.5" transform="rotate(-90 267.9 112.5)">9</text>
<text x="270.5" y="113.1" transform="rotate(-90 270.5 113.1)">10</text>
<text x="273" y="113.1" transform="rotate(-90 273 113.1)">11</text>
<text x="275.6" y="113.1" transform="rotate(-90 275.6 113.1)">12</text>
<text x="278.1" y="113.1" transform="rotate(-90 278.1 113.1)">13</text>
<text x="280.6" y="113.1" transform="rotate(-90 280.6 113.1)">14</text>
<text x="283.2" y="113.1" transform="rotate(-90 283.2 113.1)">15</text>
<text x="285.7" y="113.1" transform="rotate(-90 285.7 113.1)">16</text>
<text x="269.2" y="162.6" transform="rotate(-90 269.2 162.6)">49</text>
<text x="271.8" y="162.6" transform="rotate(-90 271.8 162.6)">48</text>
<text x="274.3" y="162.6" transform="rotate(-90 274.3 162.6)">47</text>
<text x="276.8" y="162.6" transform="rotate(-90 276.8 162.6)">46</text>
<text x="279.4" y="162.6" transform="rotate(-90 279.4 162.6)">45</text>
<text x="281.9" y="162.6" transform="rotate(-90 281.9 162.6)">44</text>
<text x="284.5" y="162.6" transform="rotate(-90 284.5 162.6)">43</text>
<text x="287" y="162.6" transform="rotate(-90 287 162.6)">42</text>
<text x="289.5" y="162.6" transform="rotate(-90 289.5 162.6)">41</text>
<text x="292.1" y="162.6" transform="rotate(-90 292.1 162.6)">40</text>
<text x="294.6" y="162.6" transform="rotate(-90 294.6 162.6)">39</text>
<text x="297.2" y="162.6" transform="rotate(-90 297.2 162.6)">38</text>
<text x="299.7" y="162.6" transform="rotate(-90 299.7 162.6)">37</text>
<text x="348" y="172.2" transform="rotate(-90 348 172.2)">5</text>
<text x="343.5" y="175.2">1</text>
<text x="343.5" y="177.8">3</text>
<text x="351.1" y="177.8">4</text>
<text x="351.1" y="175.2">6</text>
<text x="348" y="182.3" transform="rotate(-90 348 182.3)">2</text>
<text x="253.3" y="194.3">1</text>
<text x="253.3" y="196.8">2</text>
<text x="313.6" y="196.8">35</text>
<text x="313.6" y="194.3">36</text>
<text x="253.3" y="199.4">3</text>
<text x="253.3" y="201.9">4</text>
<text x="313.6" y="201.9">33</text>
<text x="313.6" y="199.4">34</text>
<text x="253.3" y="204.4">5</text>
<text x="253.3" y="207">6</text>
<text x="253.3" y="209.5">7</text>
<text x="313.6" y="209.5">30</text>
<text x="313.6" y="207">31</text>
<text x="313.6" y="204.4">32</text>
<text x="253.3" y="212.1">8</text>
<text x="253.3" y="214.6">9</text>
<text x="313.6" y="214.6">28</text>
<text x="313.6" y="212.1">29</text>
<text x="252.7" y="217.1">10</text>
<text x="252.7" y="219.7">11</text>
<text x="313.6" y="219.7">26</text>
<text x="313.6" y="217.1">27</text>
<text x="252.7" y="222.2">12</text>
<text x="313.6" y="222.2">25</text>
<text x="269.2" y="238.8" transform="rotate(-90 269.2 238.8)">13</text>
<text x="271.8" y="238.8" transform="rotate(-90 271.8 238.8)">14</text>
<text x="274.3" y="238.8" transform="rotate(-90 274.3 238.8)">15</text>
<text x="276.8" y="238.8" transform="rotate(-90 276.8 238.8)">16</text>
<text x="279.4" y="238.8" transform="rotate(-90 279.4 238.8)">17</text>
<text x="281.9" y="238.8" transform="rotate(-90 281.9 238.8)">18</text>
<text x="284.5" y="238.8" transform="rotate(-90 284.5 238.8)">19</text>
<text x="287" y="238.8" transform="rotate(-90 287 238.8)">20</text>
<text x="289.5" y="238.8" transform="rotate(-90 289.5 238.8)">21</text>
<text x="292.1" y="238.8" transform="rotate(-90 292.1 238.8)">22</text>
<text x="294.6" y="238.8" transform="rotate(-90 294.6 238.8)">23</text>
<text x="297.2" y="238.8" transform="rotate(-90 297.2 238.8)">24</text>
</g>
<g font-size="1" fill="#006464">
<text x="341.8" y="49">R2</text>
<text x="336.3" y="149.4">CC1</text>
<text x="355.4" y="149.4">SBU2</text>
<text x="355.5" y="144.3">VBUS</text>
<text x="336.3" y="151.9">DP1</text>
<text x="336.3" y="154.4">DN1</text>
<text x="356.4" y="151.9">DN2</text>
<text x="356.4" y="154.4">DP2</text>
<text x="336.3" y="157">SBU1</text>
<text x="356.4" y="157">CC2</text>
<text x="336.3" y="162.1">SHIELD</text>
<text x="356.3" y="162.1">GND</text>
<text x="128.2" y="177.3">R7</text>
<text x="50.8" y="183.7">R8</text>
<text x="41.9" y="239.5">R4</text>
<text x="74.9" y="238.3">R5</text>
<text x="142.2" y="244.6">R3</text>
<text x="154.9" y="244.6">R9</text>
<text x="166.3" y="243.3">R6</text>
<text x="128.2" y="247.2">R1</text>
</g>
<g font-size="1" fill="#a90000">
<text x="360.8" y="143.4">A4_B9</text>
<text x="360.8" y="143.4">B4_A9</text>
<text x="331.7" y="148.5">A5</text>
<text x="362.1" y="148.5">B8</text>
<text x="331.7" y="151.1">A6</text>
<text x="331.7" y="153.6">A7</text>
<text x="362.1" y="153.6">B6</text>
<text x="362.1" y="151.1">B7</text>
<text x="331.6" y="161.2">S1</text>
<text x="331.7" y="156.1">A8</text>
<text x="332.6" y="161.2">2</text>
<text x="332.6" y="161.2">3</text>
<text x="332.6" y="161.2">4</text>
<text x="360.3" y="161.2">A1_B12</text>
<text x="360.3" y="161.2">B1_A12</text>
<text x="362.1" y="156.1">B5</text>
</g>
<g font-size=".8" fill="#006464">
<text x="134.4" y="44.4" transform="rotate(-90 134.4 44.4)">DD(A)</text>
<text x="136.9" y="44.5" transform="rotate(-90 136.9 44.5)">DD(B)</text>
<text x="136.9" y="53" transform="rotate(-90 136.9 53)">SS</text>
</g>
</svg>
